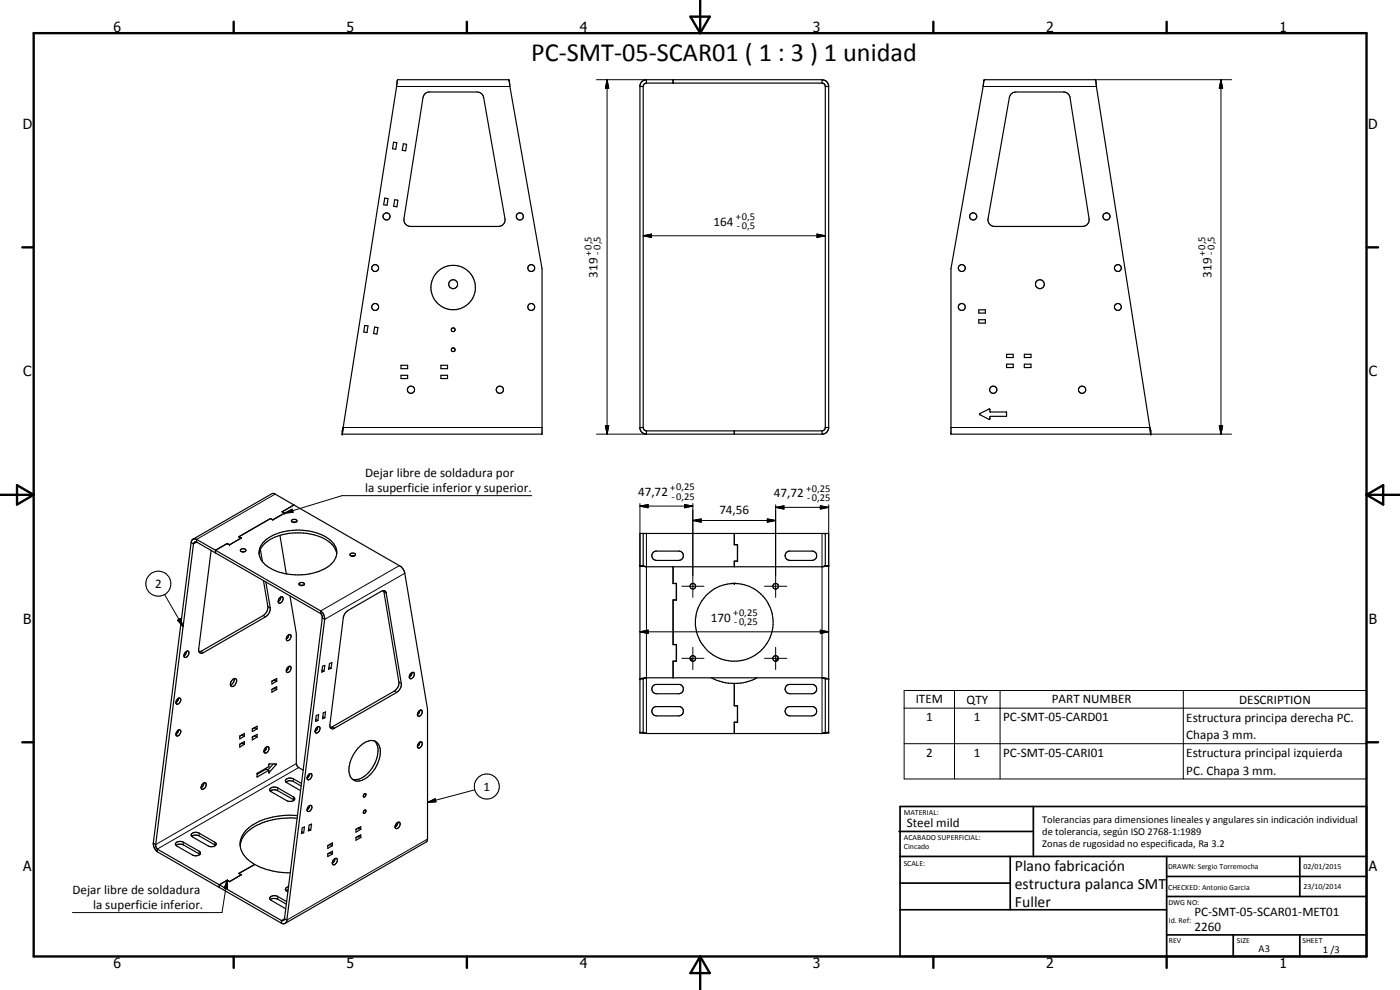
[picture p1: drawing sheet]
<svg xmlns="http://www.w3.org/2000/svg" width="420mm" height="297mm" viewBox="0 0 420 297" stroke-linecap="round" stroke-linejoin="round" font-family="sans-serif">
<g fill="none" stroke="#000" stroke-width=".35">
<path d="M119.3 23.9h33.4M119.3 23.9l-16.4 104.5M119.3 24h.1M127.5 28.2l1.1-.6h14.6a1.98 1.98 0 0 1 1.9 1.7l6.4 36.3a1.99 1.99 0 0 1-1.9 2.3h-26.4a2.04 2.04 0 0 1-2-2.3l5.7-36.3zM152.7 24h.1M152.7 23.9v.1M152.7 24l10 56.6v49.7h-60M192.1 26h.9M193 26l.3-.8 .5-.3h53.1l.7 .5 .1 103-.3 .5-.7 .4M193 26v102.3M194 23.9l-1.3 .5-.6 1.2 .1 103.4a2.15 2.15 0 0 0 1.6 1.3h53.1l.7-.3 .8-.6 .3-1-.1-103a2 2 0 0 0-1.9-1.5M194 23.9h52.7"/>
<path d="M194 23.9v1M202 23.9v1M246.7 23.9v1M247.7 26h1M295.3 24l-9.9 56.6v49.7h60M295.3 24l33.4-.1 .1 .2 16.3 104.3M295.3 24v.1M303.3 28.3l.6-.4 1-.3h14.6a2.05 2.05 0 0 1 1.6 1.7l5.7 36.3a1.99 1.99 0 0 1-1.9 2.3h-26.4a1.99 1.99 0 0 1-2-2.3l6.4-36.3zM115.5 59.4l.9 .2-.2 2-1.1-.2zM118.1 42.7l1 .1-.3 2-1-.2zM118.4 59.9l1 .2-.3 2-1-.2zM121.1 43.1l.9 .2-.3 2-1-.2z"/>
<path d="M109.5 97.7l.9 .1-.3 2-.9-.2zM112.4 98.1l1 .2-.3 1.9-1-.1zM293.7 93h2v.9h-2zM293.7 95.9h2v1h-2zM120.3 109.6h2v1h-2zM120.3 112.6h2v1h-2zM132.3 109.6h2v1h-2zM132.3 112.6h2v1h-2zM302.1 106.3h2v1h-2zM302.1 109.3h2v1h-2zM307.4 106.3h2v1h-2zM307.4 109.3h2v1h-2z"/>
<path d="M102.9 128.4l-.2 1.9M102.9 128.4l-.2 1.8M192.1 128.3h.9M193 128.3a1.1 1.1 0 0 0 1 1M194 129.3h52.7M194 129.3v1M220.4 129.3v1M246.7 129.3v1M247.7 128.3h1M294 124.2l3-1.5 .3 .9h4.7l.1 1.2-4.8 .1-.4 1zM345.1 128.4l.3 1.9M345.1 128.4l.2 1.6"/>
<path d="M345.3 130.2h.1M81.2 155.6l.7 .4M81.2 155.6l-9.5 5.4 .7 .4M81.2 155.6h.1M81.9 156h.1M84.7 153.5l.7 .5M84.7 153.5v.1M84.7 153.5l3.5-2-3.5 2.1 .7 .4M85.4 154l-3.5 2M87.8 156.7h.9M87.9 156.7l-.4-.3a.83 .83 0 0 1 .8-.6 .83 .83 0 0 1 .8 .6l-.4 .3M87.9 156.7h.8"/>
<path d="M57.4 162.8l-11.4 90.2M57.4 162.8l.7 .4M57.9 161.8l23.8-13.7 .4-.1 38.2 22 1.1 1.7 6.9 41.1v39.2l-.3 .6-42.5 24.5M57.9 161.8h1.1M57.9 161.8l-.5 1M58.1 163.2l-11.4 90.2M59 162.6l5.7 3.3M59 161.8l5.7 3.3M59 161.8v.8M59 162.6h-.5l-.4 .6M63.4 165.1l-3.8 29.6a1.06 1.06 0 0 0 .5 1.3l.9-.2 18.7-10.7a3.1 3.1 0 0 0 1.4-2.7l-1.3-7.8M64.7 165.1l31.6 18.2"/>
<path d="M64.7 165.1v.8M64.7 165.9l31.6 18.2M72.4 161.4l-3.5 2-.7-.3-3.5 2M72.4 161.4v.1M72.5 165.5l-.4-.4a.87 .87 0 0 1 .9-.5 .87 .87 0 0 1 .8 .7l-.4 .2M72.5 165.5h.9M77.8 166.2a5.9 5.9 0 0 1 4.1-5.6 17.9 17.9 0 0 1 16.6 1 4.7 4.7 0 0 1 2.6 4.3 4.7 4.7 0 0 1-2.7 4.2 17.5 17.5 0 0 1-18.8-.7l-.8-.9M77.8 166.2l.4 1.4 .6 .9M77.8 166.2a7.2 7.2 0 0 1 5.3-5.2 17.8 17.8 0 0 1 15.7 1.6 5.4 5.4 0 0 1 2.2 3.6M78.1 164.8l.7 3.7M79.1 174.2l1.3 7.7a3 3 0 0 1-1.4 2.8l-19.2 10.9M83.9 179.4l.4-.3a.61 .61 0 0 1 .7 .3 .61 .61 0 0 1-.1 .7l-.8 .9a.84 .84 0 0 1-.7-.8 .84 .84 0 0 1 .5-.8z"/>
<path d="M84 160.7l1.9 11.5M84.3 179.1l-.2 .8-.6 .6M87 178.8l1.9 11.3v39.2l.6 .9 1.5 .9M90.1 175.6a.4 .4 0 0 1-.4-.4 .4 .4 0 0 1 .4-.4h.9a.4 .4 0 0 1 .4 .4 .4 .4 0 0 1-.4 .4M90.1 175.6h.9M105.1 166.2l.3-.2a.85 .85 0 0 1 1.3 .5 .8 .8 0 0 1-1 .5 .8 .8 0 0 1-.6-.8zM105.4 166.8h.9M115.1 177.2l4.6 27.4a3.1 3.1 0 0 1-1.3 2.7l-19.3 11M192.1 169.7h.9M192.1 169.8h.1M192.1 169.8l1.4 .2M193 160.1v9.6"/>
<path d="M193 169.7l.8 .4h53.1l1.8-.4h-1M193.5 169.9l.5 .2M196 165.7l.8-.3h7.2a1.41 1.41 0 0 1 1.1 1.5 1.41 1.41 0 0 1-1.4 1.2h-6.6a1.42 1.42 0 0 1-1.4-.8 1.42 1.42 0 0 1 .3-1.6zM202 170.1v5h1v4.9h-1v13.4h1v5M202 175h1v5h-1M219.4 175.1h1.9M220.4 160.1v3.3h.9v5h-.9M221.3 168.4h-.9v1.7M236 165.7l.8-.3h7.2a1.41 1.41 0 0 1 1.1 1.5 1.41 1.41 0 0 1-1.4 1.2h-6.7a1.42 1.42 0 0 1-1.3-.8 1.42 1.42 0 0 1 .3-1.6zM247.7 160.1v9.7l-1 .3M55.8 195.5l.5-.2a1.13 1.13 0 0 1-.5 1.9l-.3 .1a1.13 1.13 0 0 1 .3-1.8zM56 195.4l-.2 .8-.6 .6"/>
<path d="M86.2 190.8l.9-.4a1.04 1.04 0 0 1 .1 1.2 1.04 1.04 0 0 1-1.2 .5l-.1-.6zM86.6 190.4l-.1 .7-.6 .7M86.6 200l-.1 .6-.6 .7M96.3 184.1l.3 .6 .1 .8M96.3 183.3v.8M96.3 183.3l.9 1.3 .2 1.2M96.7 185.5l.7 .3M96.7 185.5l-11.3 90.2M96.8 199.9l.7-.3-.3 1.8-.6 .3zM97.4 185.8l-11.3 90.3M98.9 199.1l.7-.3-.3 1.7-.7 .3zM104 183.5l10.5-6.1 1.1-.1 .3 .6 4.5 27.1a3 3 0 0 1-1.4 2.8l-18.6 10.7-.7 .2-.5-.3-.2-1 4-32 .4-1.1z"/>
<path d="M202 193.4h1v5h-1v5M207.2 197.2l.7 1.2M233.5 197.2l-.7 1.2M53.3 209.7l.5-.3a.99 .99 0 0 1 .4 1.1 .99 .99 0 0 1-.8 .7 .68 .68 0 0 1-.7-.5 .68 .68 0 0 1 .4-.8zM53.3 219.2l.3-.2h.4l.3 .7-.5 .9-.7 .3-.3-.6zM53.5 209.5l-.1 .6-.6 .7M53.5 219.1l-.1 .6-.6 .6M69.8 203.9a.67 .67 0 0 1 .6-.3 .67 .67 0 0 1 .6 .4l-.4 1.5a.75 .75 0 0 1-1.1 .5 .75 .75 0 0 1-.3-1.1zM70.3 203.6a1.95 1.95 0 0 1-1.1 2M75.7 218.7l.7-.4 .8 .4M75.7 218.7l1.5-.8v.8M75.7 218.7v.8l1.5-.8"/>
<path d="M81.6 204.4l.7-.4 .7 .4M81.6 204.4l1.4-.8v.8M81.6 206.9l1.4-.9v.9l-1.4 .8zM81.6 204.4v.8l1.4-.8M82.3 206.5l.7 .4M86.4 200.2l.5-.3a.93 .93 0 0 1 .5 .9 .93 .93 0 0 1-.7 .8l-.3 .2a.93 .93 0 0 1 0-1.6zM94.8 215.8l.6 .4M94.9 214.7l.7-.3-.2 1.8-.7 .3zM95.2 218.2a.59 .59 0 0 1 .8 0 .59 .59 0 0 1-.1 .9 .76 .76 0 0 1-.5 .7 .76 .76 0 0 1-.8-.2l.1-.9zM95.3 218.1l-.1 .8-.6 .6M96.6 201l.6 .4M96.8 215l.7 .3"/>
<path d="M97 213.9l.7-.3-.2 1.7-.7 .3zM98.8 200.2l.5 .3M123.3 202.1a.63 .63 0 0 1 .9-.3 .63 .63 0 0 1 0 1l-.6 .7-.6 .1-.2-.7zM123.6 201.8l-.1 .6-.7 .8M125.8 213.3l.5-.3a.88 .88 0 0 1 .5 .8 .88 .88 0 0 1-.5 .8l-.7 .3a.92 .92 0 0 1 .2-1.6zM126 213.1l-.1 .6-.6 .7M192.1 219.8l1.5 .2M192.1 219.8h.9M193 203.7v16.1M193 219.8l.5 .2M193.6 220l.4 .1M194 203.4h52.7"/>
<path d="M194 203.4l-1.9 .3h.9M194 203.4l-1 .3M196 205.7l.8-.3h7.2a1.41 1.41 0 0 1 1.1 1.5 1.41 1.41 0 0 1-1.4 1.3h-6.6a1.42 1.42 0 0 1-1.4-.9 1.42 1.42 0 0 1 .3-1.6zM196 212.4l.8-.4h7.2a1.42 1.42 0 0 1 1.1 1.5 1.42 1.42 0 0 1-1.4 1.3h-6.6a1.42 1.42 0 0 1-1.4-.9 1.42 1.42 0 0 1 .3-1.5zM213.5 203.4l3.3 1.2 3.6 .5M220.4 205.1v6.7h.9v4.9h-.9v3.4M227.2 203.4l-1.6 .7a13.9 13.9 0 0 1-5.2 1M236 205.7l.8-.3h7.2a1.41 1.41 0 0 1 1.1 1.5 1.41 1.41 0 0 1-1.4 1.3h-6.7a1.42 1.42 0 0 1-1.3-.9 1.42 1.42 0 0 1 .3-1.6zM236 212.4l.8-.4h7.2a1.41 1.41 0 0 1 1.1 1.5 1.41 1.41 0 0 1-1.4 1.3h-6.7a1.42 1.42 0 0 1-1.3-.9 1.42 1.42 0 0 1 .3-1.5zM246.7 203.4l2 .3h-1M246.7 203.4l1 .3M247.1 220h.2"/>
<path d="M247.1 220l-.4 .1M247.7 203.7v16.1M247.7 219.8l-.4 .2M247.7 219.8h1M248.7 219.8v-59.7h-56.6v59.7M248.7 219.8l-1.4 .2M60.7 235.4l.6-.5h.4a1.15 1.15 0 0 1 0 1.3 1.15 1.15 0 0 1-1.3 .4v-.5zM61.2 234.9l-.3 .9-.5 .5M72 220.9l.7-.4 .7 .4M72 220.9l1.4-.9v.9M72 223.3l1.4-.8v.8M72 220.9v.8l1.4-.8"/>
<path d="M72 223.3v.9l1.4-.9M72 223.3l.7-.4 .7 .4M75.7 221.1l1.5-.8v.8M75.7 221.1v.9l1.5-.9M76.4 220.7v.1M76.4 220.8l.8 .3M76.4 220.8l-.7 .3M77.2 232l3.4-2 .2-.8h2.1l-2.1 2.6-.3-.6-3.3 1.9zM80 224.1l-.3 .2-.5 1.1M80 224.1l.3-.1a1.13 1.13 0 0 1 .4 1.1 1.13 1.13 0 0 1-.9 .8h-.4l-.2-.5M80 224.1l-.3 1-.5 .4M80.7 231.2l-.8-.4-2.7 1.5"/>
<path d="M81.1 236.6l.5-.3h1.5l4.9 2.8a.7 .7 0 0 1 .4 .9 .7 .7 0 0 1-.8 .4l-1.5-.2-4.7-2.7-.4-.4zM81.1 237.4a2.02 2.02 0 0 1 2.2-.2l5 2.9M82 229.2l-1.6 1.8M85.8 234.7a2.06 2.06 0 0 1 2.2-.2l2.4 1.3M90.5 235.1l-2.5-1.4a1.49 1.49 0 0 0-2.3 .7l.4 .4 4.1 2.4M92.6 232.4l.6-.3a.9 .9 0 0 1 .5 .8 .9 .9 0 0 1-.5 .8l-.6 .3a.86 .86 0 0 1-.5-.8 .86 .86 0 0 1 .5-.8zM92.9 232.2l-.3 .8-.5 .5M107.5 224.5a5 5 0 0 1 5.1-2.1 3.7 3.7 0 0 1 1.5 4.3 9.3 9.3 0 0 1-6.2 7.6 2.71 2.71 0 0 1-3.2-2.8 10.1 10.1 0 0 1 2.8-7zM109.3 238.3l.4-.2a.6 .6 0 0 1 0 .7 .6 .6 0 0 1-.6 .3l-.1-.4zM112.4 222.3a4.5 4.5 0 0 1 .7 4.9 9.9 9.9 0 0 1-5.3 6.6l-.9 .1-1.1-.1M125.6 223.1l.8-.6a1.06 1.06 0 0 1 .1 1.3 1.06 1.06 0 0 1-1.1 .5l-.1-.6zM126 222.6l-.1 .7-.6 .6"/>
<path d="M194 220.1h52.7M46 253l.3 1.4 .9 1.2M46 253l.7 .4M46.7 253.4l.1 .8 .4 .6M47.2 255.6l37.2 21.4M47.2 254.8l18.6 10.7M47.2 254.8v.8M52.9 253.7a2.01 2.01 0 0 1 2.1-.2l5 2.9M52.9 252.8a2.24 2.24 0 0 1 2.1-.1l4.8 2.7a.77 .77 0 0 1 .2 1 .77 .77 0 0 1-1 .4l-1.2-.3-4.8-2.7-.3-.4zM57.5 250.2a1.99 1.99 0 0 1 2.3-.2l4.7 2.7a.6 .6 0 0 1 .4 .6 .6 .6 0 0 1-.4 .5l-.8 .2-1.2-.2-4.7-2.7-.4-.4zM57.6 251l.9-.4 1.3 .2 4.9 2.9M76.4 259.4l-4.7 2.6"/>
<path d="M76.4 259.4a22.5 22.5 0 0 0 10.7 2.5M89.2 245.5a19.6 19.6 0 0 0-15.5 4.6l-1 1.5-.6 2.1M89.3 244.7a19.5 19.5 0 0 0-15.7 4.6 5.7 5.7 0 0 0 1 8.8l1.8 1.3M90.5 249.5l.6 .4M90.7 248.4l.7-.3-.3 1.8-.6 .2zM92.6 241.9l.7-.3a1.04 1.04 0 0 1 .1 1.3 1.04 1.04 0 0 1-1.2 .4v-.7zM92.7 248.7l.5 .3M92.8 247.6l.7-.3-.3 1.7-.7 .3zM92.9 241.7v.4l-.8 .9M98.4 253.7v.9l1.4-.9M98.4 256.2v.8l1.4-.8M98.4 253.7l.7-.4 .7 .4"/>
<path d="M98.4 253.7l1.4-.8v.8M98.4 256.2l1.4-.8v.8M98.4 256.2l.7-.4 .7 .4M100.2 257.9l.3-.3a.6 .6 0 0 1 .7 .3 .6 .6 0 0 1-.1 .7l-.9 .9a.79 .79 0 0 1-.6-.7 .79 .79 0 0 1 .4-.7zM100.5 257.6l-.2 .8-.6 .6M106.8 248.8v.9l1.5-.9M106.8 251.3v.8l1.5-.8M106.8 248.8l.8-.3 .7 .3M106.8 248.8l1.5-.8v.8M106.8 251.3l1.5-.8v.8M106.8 251.3l.8-.4 .7 .4M109.3 243.2l.4-.2a.61 .61 0 0 1 0 .7 .61 .61 0 0 1-.6 .3l-.1-.4z"/>
<path d="M118.9 247.1l.4 .3M119 247l.2-.2a.6 .6 0 0 1 .8 .1 .6 .6 0 0 1 0 .9 .78 .78 0 0 1-.6 .7 .78 .78 0 0 1-.8-.2zM119.3 247.4l-.7 .8M119.4 246.7l-.1 .7M65.8 265.5v.8M65.8 265.5l18.6 10.7M68.2 264.1l.7 .4M68.2 264.1l-2.4 1.4M68.2 264.1h.1M68.9 264.5h.1M71.7 262l.7 .5M71.7 262v.1"/>
<path d="M72.4 262.5h.1M72.4 262.5l-3.5 2M81.1 270l.6-.4h1.1l3.1 1.7M84.4 276.2v.8M84.4 277l1.1 .1M85.4 275.7l-.4 .5h-.6M85.4 275.7l.7 .4M86 270.5l-2.7-1.5a1.44 1.44 0 0 0-2.3 .7l.4 .4 4.4 2.6M86.1 276.1l-.2 .7-.4 .3M86.5 266.9l-.7 .4M86.6 266.1l-.8 .4-.2 .3 .8 .8"/>
<circle cx="116" cy="64.9" r="1.07"/>
<circle cx="156" cy="64.9" r="1.07"/>
<circle cx="292.1" cy="64.9" r="1.07"/>
<circle cx="332.1" cy="64.9" r="1.07"/>
<circle cx="112.6" cy="80.4" r="1.02"/>
<circle cx="112.6" cy="92.1" r="1.05"/>
<circle cx="136" cy="98.9" r=".58"/>
<circle cx="136" cy="86.3" r="6.7"/>
<circle cx="136" cy="85.3" r="1.33"/>
<circle cx="159.4" cy="92.1" r="1.04"/>
<circle cx="159.4" cy="80.4" r="1.03"/>
<circle cx="288.6" cy="92.1" r="1.04"/>
<circle cx="288.6" cy="80.4" r="1.03"/>
<circle cx="312.1" cy="85.3" r="1.34"/>
<circle cx="335.5" cy="80.4" r="1.04"/>
<circle cx="335.5" cy="92.1" r="1.04"/>
<circle cx="123.4" cy="116.9" r="1.09"/>
<circle cx="136" cy="104.9" r=".58"/>
<circle cx="150" cy="116.9" r="1.08"/>
<circle cx="298.1" cy="116.9" r="1.09"/>
<circle cx="324.7" cy="116.9" r="1.09"/>
<circle cx="207.9" cy="175.9" r=".83"/>
<circle cx="232.8" cy="175.9" r=".83"/>
<circle cx="207.9" cy="197.6" r=".83"/>
<circle cx="220.4" cy="186.7" r="11.7"/>
<circle cx="232.8" cy="197.6" r=".83"/>
</g>
<g fill="none" stroke="#000" stroke-width=".3">
<path d="M119 26h34M179 23.9h15M182.2 23.9l.5 2.6h-1zM182.2 23.9v106.4M295.1 26h33.9M328.7 23.9h40.9M366.4 23.9l.5 2.6h-1zM366.4 23.9v106.4M193 70.7l2.5-.5v1zM193 70.7h54.7M245.2 70.2l2.5 .5-2.5 .5zM103 128.3h59.7"/>
<path d="M179 130.3h15M181.7 127.8h1l-.5 2.5zM285.4 128.3h59.7M345.4 130.3h24.2M365.9 127.8h1l-.5 2.5zM82.6 148.3l-23.6 13.5M85.4 154l2.3-1.2 .3 .9zM159.6 148.7h-57l-17.2 5.3M192.1 151.8l2.4-.4v1zM192.1 151.8h15.8M192.1 151.1v18.6M205.4 151.4l2.5 .4-2.5 .6z"/>
<path d="M207.9 156.2l2.5-.5v1zM207.9 151.1v28.1M207.9 156.2h24.9M230.3 155.7l2.5 .5-2.5 .5zM232.8 152.2l2.5-.4v.9zM232.8 151.5v27.7M232.8 152.2h15.9M246.2 151.8l2.5 .4-2.5 .5zM248.7 151.5v18.2M49.4 178.4l5.5 9.6M59 162.7l-.9 .5M115.2 177.5l.7 .4"/>
<path d="M119.8 169.7l-23.5 13.6M121.5 172l-24.1 13.8M194 160.1v60M204.6 175.9h6.7M229.4 175.9h6.7M246.7 160.1v60M53.3 186.1l.8-.5 .8 2.4zM60.4 195.4l.6 .4M79 184.7l.7 .4M80.4 181.9l.7 .5M192.1 189.6l2.4-.5v1zM192.1 189.6h56.6"/>
<path d="M204.6 197.5h6.7M207.9 194.2v6.7M229.4 197.5h6.7M232.8 194.2v6.7M246.2 189.1l2.5 .5-2.5 .5zM99.7 218.1l.7 .4M118.4 207.3l.6 .5M119.7 204.6l.7 .4M271.3 207.2h138.8v26.5h-138.8zM271.3 212.5h138.8M286.5 207.2v26.5M300.1 207.2v26.5"/>
<path d="M355.1 207.2v26.5M77.2 233v.1M79.9 230.8l.6 .4M80.7 231.6l.1 .1M82.4 229.2l.4 .2M83.3 236.4v.8M88 233.7v.8M88 239.1v.8M88.9 229.1l-42.2 24.3M89.7 230.3l-42.5 24.5M142.5 237l-14.2 3.7M271.3 223.1h138.8"/>
<path d="M55 252.7v.8M59.8 250v.8M59.8 255.4v.8M64.5 252.7v.8M128.3 240.7l2.3-1.1 .2 1zM128.3 251.8l-42.2 24.3M68.2 264.1l.1 2.6-1-.2zM68.2 264.1l-1.6 9.7h-44.9M83.3 269v.8M85.4 275.7l-1 .5"/>
<circle cx="47.5" cy="175.1" r="3.8"/>
<circle cx="146.1" cy="236" r="3.8"/>
</g>
<g fill="#000">
<circle cx="102.7" cy="130.3" r=".18"/>
<circle cx="345.4" cy="130.3" r=".18"/>
<circle cx="85.4" cy="154" r=".18"/>
<circle cx="68.2" cy="163.1" r=".18"/>
<circle cx="68.9" cy="163.4" r=".18"/>
<circle cx="71.7" cy="161" r=".18"/>
<circle cx="192.1" cy="169.7" r=".18"/>
<circle cx="220.4" cy="175" r=".18"/>
<circle cx="247.7" cy="160.1" r=".18"/>
<circle cx="248.7" cy="169.7" r=".18"/>
<circle cx="76.4" cy="218.3" r=".18"/>
<circle cx="82.3" cy="204" r=".18"/>
<circle cx="82.3" cy="206.5" r=".18"/>
<circle cx="192.1" cy="219.8" r=".18"/>
<circle cx="192.1" cy="203.7" r=".18"/>
<circle cx="248.7" cy="219.8" r=".18"/>
<circle cx="248.7" cy="203.7" r=".18"/>
<circle cx="72.7" cy="222.9" r=".18"/>
<circle cx="72.7" cy="220.5" r=".18"/>
<circle cx="80.7" cy="231.8" r=".18"/>
<circle cx="92.9" cy="232.2" r=".18"/>
<circle cx="99.1" cy="255.8" r=".18"/>
<circle cx="99.1" cy="253.3" r=".18"/>
<circle cx="107.6" cy="250.9" r=".18"/>
<circle cx="107.6" cy="248.5" r=".18"/>
</g>
<g fill="none" stroke="#000" stroke-width=".71">
<path d="M10.1 9.9h400v277.1h-400zM70.1 6.5v3.4M140.1 6.5v3.4M207.2 5h5.8l-2.9 4.9zM210.1 0v9.9M280.1 6.5v3.4M350.1 6.5v3.4M6.7 74.2h3.4M410.1 74.2h3.5M.1 148.5h10M5.1 145.6l5 2.9-5 2.9zM410.1 148.5h10"/>
<path d="M410.1 148.5l5-2.9v5.8zM6.7 222.7h3.4M410.1 222.7h3.5M70.1 287v3.4M140.1 287v3.4M210.1 287v10M210.1 287l2.9 5h-5.8zM280.1 287v3.4M350.1 287v3.4"/>
</g>
<g fill="none" stroke="#000" stroke-width=".51">
<path d="M269.8 249.5h40.3M270.1 242h140v45h-140zM270.1 257h140M303.2 257v16M310.1 242v15M350.1 257v30M390.1 257v12M270.1 265h33.1M270.1 273h80M350.1 269h60M350.1 263h60M350.1 280.5h60"/>
<path d="M370.1 280.5v6.5M390.1 280.5v6.5"/>
</g>
<g fill="#000">
<path d="M182.2 23.9l.5 2.6h-1zM366.4 23.9l.5 2.6h-1zM193 70.7l2.5-.5v1zM245.2 70.2l2.5 .5-2.5 .5zM181.7 127.8h1l-.5 2.5zM365.9 127.8h1l-.5 2.5zM85.4 154l2.3-1.2 .3 .9zM192.1 151.8l2.4-.4v1zM205.4 151.4l2.5 .4-2.5 .6zM207.9 156.2l2.5-.5v1zM230.3 155.7l2.5 .5-2.5 .5zM232.8 152.2l2.5-.4v.9z"/>
<path d="M246.2 151.8l2.5 .4-2.5 .5zM53.3 186.1l.8-.5 .8 2.4zM192.1 189.6l2.4-.5v1zM246.2 189.1l2.5 .5-2.5 .5zM128.3 240.7l2.3-1.1 .2 1zM68.2 264.1l.1 2.6-1-.2z"/>
</g>
<text font-size="7.9" x="159.5" y="18.4">PC-SMT-05-SCAR01 ( 1 : 3 ) 1 unidad</text>
<g font-size="4.7">
<text x="304.6" y="261.2">Plano fabricación</text>
<text x="304.6" y="266.6">estructura palanca SMT</text>
<text x="304.6" y="272">Fuller</text>
</g>
<g font-size="4.2">
<text x="34" y="9.6">6</text>
<text x="104" y="9.6">5</text>
<text x="174" y="9.6">4</text>
<text x="244" y="9.6">3</text>
<text x="314" y="9.6">2</text>
<text x="384" y="9.6">1</text>
<text x="6.8" y="38.7">D</text>
<text x="410.6" y="38.7">D</text>
<text x="7" y="112.9">C</text>
<text x="410.8" y="112.9">C</text>
<text x="7" y="187.1">B</text>
<text x="410.8" y="187.1">B</text>
<text x="7" y="261.4">A</text>
<text x="410.8" y="261.4">A</text>
<text x="34" y="290.4">6</text>
<text x="104" y="290.4">5</text>
<text x="174" y="290.4">4</text>
<text x="244" y="290.4">3</text>
<text x="314" y="290.4">2</text>
<text x="384" y="290.4">1</text>
</g>
<g font-size="3.9">
<text x="214.2" y="67.9">164</text>
<text x="179.3" y="83.4" transform="rotate(-90 179.3 83.4)">319</text>
<text x="363.5" y="83.4" transform="rotate(-90 363.5 83.4)">319</text>
<text x="109.6" y="143.2">Dejar libre de soldadura por</text>
<text x="109.6" y="147.7">la superficie inferior y superior.</text>
<text x="191.5" y="148.7">47,72</text>
<text x="232.2" y="149.1">47,72</text>
<text x="215.9" y="154.1">74,56</text>
<text x="46.6" y="176.4">2</text>
<text x="213.3" y="186.7">170</text>
<text x="274.8" y="211.1">ITEM</text>
<text x="290.1" y="211.1">QTY</text>
<text x="315.7" y="211.1">PART NUMBER</text>
<text x="371.9" y="211.1">DESCRIPTION</text>
<text x="277.9" y="216.4">1</text>
<text x="292.3" y="216.4">1</text>
<text x="301" y="216.4">PC-SMT-05-CARD01</text>
<text x="356" y="216.5">Estructura principa derecha PC.</text>
<text x="356" y="221.8">Chapa 3 mm.</text>
<text x="277.9" y="227">2</text>
<text x="292.3" y="227">1</text>
<text x="301" y="227">PC-SMT-05-CARI01</text>
<text x="356" y="227.1">Estructura principal izquierda</text>
<text x="356" y="232.5">PC. Chapa 3 mm.</text>
<text x="145.1" y="237.2">1</text>
<text x="272.1" y="248">Steel mild</text>
<text x="21.8" y="268.3">Dejar libre de soldadura</text>
<text x="27.9" y="272.8">la superficie inferior.</text>
<text x="358.5" y="275">PC-SMT-05-SCAR01-MET01</text>
<text x="358.5" y="279.4">2260</text>
</g>
<g font-size="3.1">
<text x="220.8" y="66.1">+0,5</text>
<text x="221.1" y="68.8">-0,5</text>
<text x="177.6" y="76.7" transform="rotate(-90 177.6 76.7)">+0,5</text>
<text x="180.2" y="76.4" transform="rotate(-90 180.2 76.4)">-0,5</text>
<text x="361.8" y="76.7" transform="rotate(-90 361.8 76.7)">+0,5</text>
<text x="364.4" y="76.4" transform="rotate(-90 364.4 76.4)">-0,5</text>
<text x="201.2" y="147.2">+0,25</text>
<text x="201.5" y="149.9">-0,25</text>
<text x="241.9" y="147.6">+0,25</text>
<text x="242.2" y="150.3">-0,25</text>
<text x="220" y="185">+0,25</text>
<text x="220.3" y="187.6">-0,25</text>
<text x="312.7" y="246.8">Tolerancias para dimensiones lineales y angulares sin indicación individual</text>
<text x="312.7" y="250.4">de tolerancia, según ISO 2768-1:1989</text>
<text x="312.7" y="254">Zonas de rugosidad no especificada, Ra 3.2</text>
<text x="377.7" y="285.6">A3</text>
<text x="397" y="285.9">1 /3</text>
</g>
<g font-size="2.4">
<text x="271.2" y="244.4">MATERIAL:</text>
<text x="271.3" y="252">ACABADO SUPERFICIAL:</text>
<text x="271.3" y="254.6">Cincado</text>
<text x="271.2" y="259.7">SCALE:</text>
<text x="350.6" y="260.8">DRAWN: Sergio Torremocha</text>
<text x="391.2" y="260.6">02/01/2015</text>
<text x="350.6" y="267">CHECKED: Antonio Garcia</text>
<text x="391.2" y="266.7">23/10/2014</text>
<text x="350.6" y="271.4">DWG NO:</text>
<text x="350.8" y="276.9">Id. Ref:</text>
<text x="350.8" y="282.8">REV</text>
<text x="371.2" y="282.9">SIZE</text>
<text x="390.9" y="282.9">SHEET</text>
</g>
</svg>
